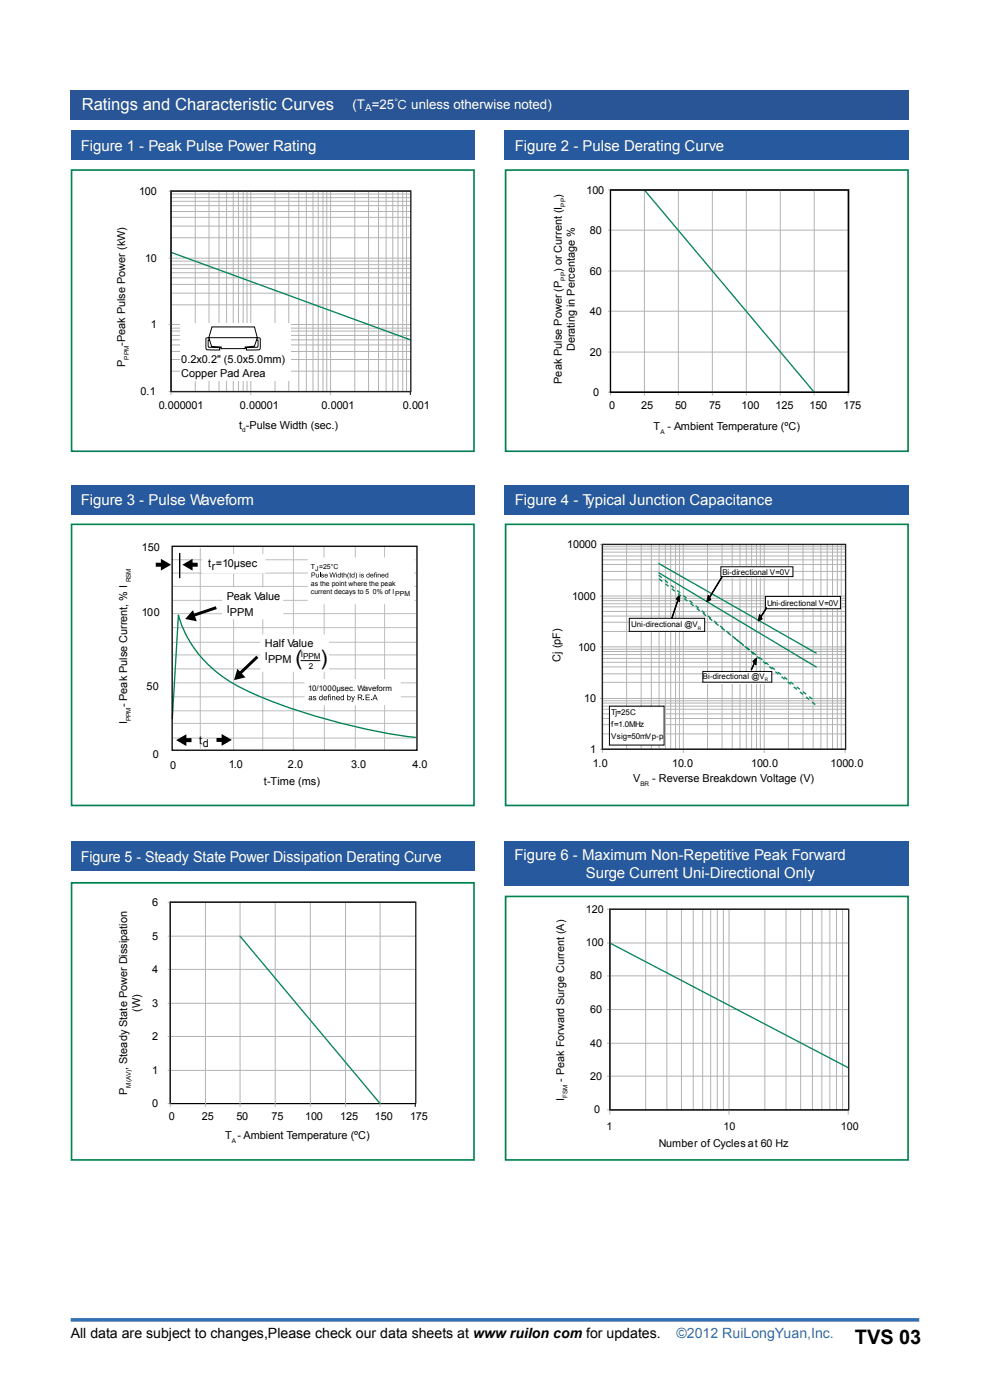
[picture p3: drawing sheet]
<svg xmlns="http://www.w3.org/2000/svg" width="210mm" height="297mm" viewBox="0 0 210 297" stroke-linecap="round" stroke-linejoin="round" font-family="sans-serif">
<path d="M15 280h180" fill="none" stroke="#3071b9" stroke-width=".75" stroke-linecap="butt"/>
<path d="M15 19.2h177.8v6.3h-177.8z" fill="#295496"/>
<g fill="#fff">
<path d="M38.1 73.4h13.5v5.1h-13.5z"/>
<path d="M36.3 40.5h50.7v42.6h-50.7z"/>
</g>
<g fill="none" stroke="#b3b3b5" stroke-width=".21">
<path d="M35.9 40.5h.4M36.3 58.9h50.7M36.3 57.9h50.7M36.3 56.9h50.7M36.3 56.2h50.7M36.3 55.4h50.7M36.3 50.4h50.7M36.3 48h50.7M36.3 46.1h50.7M36.3 44.9h50.7M36.3 43.6h50.7M36.3 42.7h50.7"/>
<path d="M36.3 41.9h50.7M36.3 41.2h50.7M41.4 40.5v42.6M44.3 40.5v42.6M46.5 40.5v42.6M48.1 40.5v42.6M49.5 40.5v42.6M50.6 40.5v42.6M51.6 40.5v42.6M52.4 40.5v42.6M53.2 40.5v43.2M58.3 40.5v42.6"/>
<path d="M61.3 40.5v42.6M63.4 40.5v42.6M65 40.5v42.6M66.4 40.5v42.6M67.5 40.5v42.6M68.5 40.5v42.6M69.3 40.5v42.6M70.1 40.5v43.2M75.3 40.5v42.6M78.2 40.5v42.6M80.3 40.5v42.6M81.9 40.5v42.6"/>
<path d="M83.3 40.5v42.6M84.4 40.5v42.6M85.4 40.5v42.6M86.2 40.5v42.6M87 54.8h-51.1M35.9 68.8h51.1M36.3 78.7h50.7M36.3 76.3h50.7M36.3 74.6h50.7M36.3 73.2h50.7M36.3 72.1h50.7M36.3 71.2h50.7"/>
<path d="M36.3 70.2h50.7M36.3 69.6h50.7M36.3 64.7h50.7M36.3 62.2h50.7M36.3 60.3h50.7M35.9 83.1h.4v.6"/>
</g>
<path d="M87 40.5h-50.7v42.6h50.7v.6" fill="none" stroke="#000" stroke-width=".21"/>
<path d="M87 40.5h-50.7v42.6h50.7" fill="none" stroke="#828280" stroke-width=".21"/>
<path d="M36.3 53.5l50.7 18.6" fill="none" stroke="#00855c" stroke-width=".28"/>
<path d="M36.3 40.5h50.8v42.6h-50.8z" fill="none" stroke="#211f1f" stroke-width=".28"/>
<path d="M38.1 68.6h23.5v12.3h-23.5z" fill="#fff"/>
<path d="M44.4 72.1h-.2l.1 1.6h2.3v.6l-2.3-.1-.5-.1v-2.4l.5-.1 .6 1.9 2 .1v.4h5.1v-.4l2-.1 .6-1.9 .4 .1 .2 .2v1.9l-.2 .4-2.7 .1v-.6h2.3l.1-1.6h-.2M45 69.4h9l.6 2.2h-10.3z" fill="none" stroke="#000" stroke-width=".21"/>
<path d="M15.2 36.1h85.3v59.6h-85.3z" fill="none" stroke="#00834d" stroke-width=".35"/>
<g fill="none" stroke="#bdbdbf" stroke-width=".21">
<path d="M36.3 118.8h51.8M42.5 116.2v42.6M49.5 115.8v43.5M55.8 116.1l-.1 43.1M62.2 115.9v43.3M68.7 115.9l.1 43.3M75.4 115.9v42.9M81.6 115.8v43.2M36.4 121.6h52M36.4 124.4h52.1M36.4 127.4h52M36.6 130.2h51.6"/>
<path d="M36.6 133.1h51.9M36.6 136.3h51.8M36.7 138.9h51.7M36.3 147.8h51.9M36.3 150.8h51.9M36.6 156.6h51.8M36.6 141.9h51.8M36.6 144.9h51.8M36.7 153.5h51.7"/>
</g>
<path d="M43 117.7h13.2v3.8h-13.2z" fill="#fff"/>
<path d="M43 117.7h13.2v3.8h-13.2z" fill="none" stroke="#fff" stroke-width=".28"/>
<path d="M38.1 117.3v5.4" fill="none" stroke="#000" stroke-width=".28"/>
<path d="M47.3 124.7h12.7v6.5h-12.7z" fill="#fff"/>
<path d="M47.3 124.7h12.7v6.5h-12.7z" fill="none" stroke="#fff" stroke-width=".28"/>
<path d="M55.4 134.7h14.2v7.7h-14.2z" fill="#fff"/>
<path d="M55.4 134.7h14.2v7.7h-14.2z" fill="none" stroke="#fff" stroke-width=".28"/>
<path d="M63.7 140.1h4.2" fill="none" stroke="#000" stroke-width=".21"/>
<path d="M65.4 118.4h22.4v9.7h-22.4z" fill="#fff"/>
<path d="M65.4 118.4h22.4v9.7h-22.4z" fill="none" stroke="#fff" stroke-width=".24"/>
<g fill="#000">
<path d="M67 121.7h.1v.6l.2 .1 .2-.1v-.6h.1v.8l-.1-.1a.27 .27 0 0 1-.3 .1 .27 .27 0 0 1-.2-.3zM67.8 121.5h.1v1h-.1zM68.2 121.8l.3-.1 .2 .2-.4-.1v.2a.31 .31 0 0 1 .4 .2 .31 .31 0 0 1-.3 .4 .31 .31 0 0 1-.3-.3l.3 .1 .2-.1-.4-.2zM69.9 121.5h.1l.2 .9 .3-.9h.1l.3 .9 .2-.9h.1l-.3 1h-.1l-.3-.9-.2 .9h-.1zM72.5 121.6l.1-.1v.2h.2l-.2 .6 .2 .2-.3-.1zM72.9 121.5h.1v.3a.27 .27 0 0 1 .3-.1 .27 .27 0 0 1 .2 .3v.5h-.1v-.6l-.2-.1-.2 .1v.6h-.1zM73.9 121.4l.1 .2a1.19 1.19 0 0 0 0 1.2 .92 .92 0 0 1-.1-1.4zM74.2 121.6l.1-.1v.2h.2l-.2 .6 .2 .2-.3-.1zM75.4 121.4a.85 .85 0 0 1 0 1.4 1.21 1.21 0 0 0 0-1.4zM76.6 121.8l.4-.1 .2 .2-.4-.1v.2a.31 .31 0 0 1 .4 .2 .31 .31 0 0 1-.3 .4 .31 .31 0 0 1-.3-.3l.3 .1 .2-.1-.4-.2zM80.1 121.7l.1 .1a.27 .27 0 0 1 .4-.1 .27 .27 0 0 1 .1 .3v.5h-.1v-.6h-.3l-.1 .6h-.1z"/>
<path d="M66.1 121.5h.5a.3 .3 0 0 1 .3 .2 .3 .3 0 0 1-.2 .4h-.5v.4h-.1zM66.2 121.6v.4l.5-.2v-.2z"/>
<path d="M68.9 121.8a.35 .35 0 0 1 .5 0 .35 .35 0 0 1 .1 .4h-.5a.22 .22 0 0 0 .1 .2 .22 .22 0 0 0 .3-.1h.1a.38 .38 0 0 1-.6 .1 .38 .38 0 0 1 0-.6zM69 121.9v.1h.4l-.1-.2z"/>
<path d="M71.3 121.5l.2 .1zM71.3 121.7v.8h.2v-.8z"/>
<path d="M71.7 121.8l.2-.1 .2 .1v-.3h.2v1l-.1-.1a.36 .36 0 0 1-.6-.1 .36 .36 0 0 1 .1-.5zM71.7 122.1a.3 .3 0 0 0 .6 0 .3 .3 0 0 0-.6 0z"/>
<path d="M74.6 121.8l.3-.1 .2 .1v-.3h.1v1l-.1-.1a.36 .36 0 0 1-.5-.1 .36 .36 0 0 1 0-.5zM74.7 122.1a.26 .26 0 0 0 .5 0 .26 .26 0 0 0-.5 0z"/>
<path d="M76.3 121.5l.1 .1zM76.3 121.7v.8h.1v-.8z"/>
<path d="M77.8 121.8l.2-.1 .2 .1v-.3h.2v1l-.1-.1a.36 .36 0 0 1-.6-.1 .36 .36 0 0 1 .1-.5zM77.8 122.1a.3 .3 0 0 0 .6 0 .3 .3 0 0 0-.6 0z"/>
<path d="M78.6 121.8a.35 .35 0 0 1 .5 0 .35 .35 0 0 1 .1 .4h-.5a.22 .22 0 0 0 .1 .2 .22 .22 0 0 0 .3-.1h.1a.38 .38 0 0 1-.6 .1 .38 .38 0 0 1 0-.6zM78.7 121.9v.1h.4l-.1-.2z"/>
<path d="M79.5 121.5h.3l-.2 .1 .1 .2h-.1v.7h-.2v-.7h-.1zM79.8 121.5l.1 .1zM79.8 121.7h.1v.8h-.1z"/>
<path d="M81 121.8a.35 .35 0 0 1 .4 0 .35 .35 0 0 1 .2 .4h-.6a.22 .22 0 0 0 .2 .2 .22 .22 0 0 0 .3-.1h.1a.38 .38 0 0 1-.6 .1 .38 .38 0 0 1 0-.6zM81.1 121.9l-.1 .1h.5l-.2-.2z"/>
<path d="M81.8 121.8l.2-.1 .2 .1v-.3h.2v1l-.2-.1a.36 .36 0 0 1-.5-.1 .36 .36 0 0 1 .1-.5zM81.8 122.1a.26 .26 0 0 0 .5 0 .26 .26 0 0 0-.5 0z"/>
</g>
<path d="M64.7 144.2h20.2v5.3h-20.2z" fill="#fff"/>
<path d="M64.7 144.2h20.2v5.3h-20.2z" fill="none" stroke="#fff" stroke-width=".28"/>
<g fill="#000">
<path d="M34.1 118.5l2.2 1.3-2.2 1.3zM38.7 119.8l2.1-1.3v2.6zM40.9 129.4l.8 2.4-2.4-.5zM37.4 157l2.1-1.2v2.5zM47 155.7l2.2 1.3-2.2 1.2zM50.3 141.9l1.8 1.8-2.5 .6zM66.5 147.8l.3-.1 .2 .1-.1 .1-.3-.1v.2a.35 .35 0 0 1 .5 .2 .35 .35 0 0 1-.2 .4 .35 .35 0 0 1-.5-.2v-.1l.3 .1 .2-.1-.4-.2zM70.4 147.7l.1 .1a.31 .31 0 0 1 .4-.1 .31 .31 0 0 1 .2 .3v.5h-.1v-.6l-.4-.1v.7h-.2zM74.5 147.7h.2l.2 .7 .2-.7h.2l-.6 1.2-.1-.2 .2-.2zM77.1 148.4h.2v.1h-.2zM77.6 147.4h.8v.1h-.7v.4h.7v.1h-.7v.4h.8v.1h-.9zM78.7 148.4h.2v.1h-.2z"/>
<path d="M65.5 147.8h.7l.1 .7-.2-.1a.32 .32 0 0 1-.5 .2 .32 .32 0 0 1-.1-.5 .32 .32 0 0 1 .5-.1h.1a.22 .22 0 0 0-.3-.2 .22 .22 0 0 0-.2 .1h-.1zM65.7 148.2l.1 .2a.18 .18 0 0 0 .2 0 .18 .18 0 0 0 0-.3z"/>
<path d="M67.8 147.8l.2-.1 .3 .1v-.4h.1v1.1l-.1-.1a.41 .41 0 0 1-.6 0 .41 .41 0 0 1 .1-.6zM67.9 147.9a.3 .3 0 0 0-.1 .4 .3 .3 0 0 0 .4 .1v-.5z"/>
<path d="M68.7 147.8a.4 .4 0 0 1 .5-.1 .4 .4 0 0 1 .2 .5h-.6a.25 .25 0 0 0 .1 .2 .25 .25 0 0 0 .3-.1h.2a.44 .44 0 0 1-.7 .2 .44 .44 0 0 1 0-.7zM68.8 147.8v.2h.4l-.1-.2z"/>
<path d="M69.7 147.4h.3l-.2 .1 .1 .3h-.1v.7h-.2v-.7h-.1zM70 147.4h.2v.1h-.2zM70 147.7h.2v.8h-.2z"/>
<path d="M71.4 147.8a.4 .4 0 0 1 .5-.1 .4 .4 0 0 1 .2 .5h-.7a.25 .25 0 0 0 .2 .2 .25 .25 0 0 0 .3-.1h.2a.44 .44 0 0 1-.7 .2 .44 .44 0 0 1 0-.7zM71.5 147.8v.2h.4l-.1-.2z"/>
<path d="M72.3 147.8l.3-.1 .2 .1v-.4h.2v1.1l-.2-.1a.41 .41 0 0 1-.6 0 .41 .41 0 0 1 .1-.6zM72.4 147.9a.3 .3 0 0 0-.1 .4 .3 .3 0 0 0 .5 .1v-.5z"/>
<path d="M73.7 147.4h.1v.4a.4 .4 0 0 1 .6 .3 .4 .4 0 0 1-.6 .3l-.1 .1zM73.9 147.9a.3 .3 0 0 0-.1 .4 .3 .3 0 0 0 .4 .1v-.5z"/>
<path d="M75.9 147.4h.5a.33 .33 0 0 1 .4 .2 .33 .33 0 0 1-.3 .4l.4 .5h-.2l-.5-.5h-.1v.5h-.2zM76.1 147.5v.4h.3a.21 .21 0 0 0 .3-.2 .21 .21 0 0 0-.3-.2z"/>
<path d="M79.5 147.4h.1l.5 1.1h-.2l-.1-.3h-.5l-.1 .3h-.2zM79.5 147.5l-.2 .6h.4z"/>
</g>
<path d="M33 119.8h1.4M40.5 119.8h1.4M39.2 157h1.4M45.9 157h1.4" fill="none" stroke="#000" stroke-width=".85" stroke-linecap="butt"/>
<path d="M45.9 128.9l-4.8 1.6M54.6 139.3l-3.6 3.5" fill="none" stroke="#000" stroke-width=".63" stroke-linecap="butt"/>
<path d="M36.5 152.6l1.4-22.2a23.8 23.8 0 0 0 11.8 14.7 107.3 107.3 0 0 0 26.3 9.2l5.9 1.2 6.3 .9" fill="none" stroke="#00834d" stroke-width=".28"/>
<path d="M36.5 115.9h51.9v43.3h-51.9z" fill="none" stroke="#030503" stroke-width=".28"/>
<path d="M15.2 111.2h85.3v59.7h-85.3z" fill="none" stroke="#00834d" stroke-width=".35"/>
<path d="M129.5 40.3h50.4v42.9h-50.4z" fill="#fff"/>
<g fill="none" stroke="#b5b3b3" stroke-width=".21">
<path d="M129.1 40.3h.4M136.7 40.3v43.5M143.9 40.3v43.5M151.1 40.3v43.5M158.3 40.3v43.5M165.5 40.3v43.5M172.7 40.3v43.5M179.9 57.5h-50.8M179.9 48.8h-50.8M179.9 74.7h-50.8M179.9 66h-50.8M129.1 83.2h.4v.6"/>
<path d="M179.9 83.2v.6"/>
</g>
<path d="M129.5 40.3h50.4v42.9h-50.4zM179.3 115.5h-51.5v43.5h51.5" fill="none" stroke="#000" stroke-width=".21"/>
<path d="M129.5 40.3h50.4v42.9h-50.4zM179.3 115.5h-51.5v43.5h51.5" fill="none" stroke="#828280" stroke-width=".21"/>
<path d="M136.7 40.3l36 42.9M139.8 119.6l33.3 18.9M139.8 121.5l33.3 20" fill="none" stroke="#00855c" stroke-width=".28"/>
<path d="M129.5 40.3h50.5v42.9h-50.5z" fill="none" stroke="#000" stroke-width=".28"/>
<path d="M107.3 36.1h85.3v59.6h-85.3z" fill="none" stroke="#00834d" stroke-width=".35"/>
<g fill="none" stroke="#b3b3b5" stroke-width=".21">
<path d="M127.4 115.5h.4M127.8 119.7h51.5M127.8 118.8h51.5M127.8 118h51.5M127.8 117.1h51.5M127.8 116.5h51.5M127.8 116h51.5M132.9 115.5v43.5M136 115.5v43.5M138.2 115.5v43.5M139.8 115.5v43.5M141.1 115.5v43.5"/>
<path d="M142.3 115.5v43.5M143.3 115.5v43.5M144.1 115.5v43.5M144.9 115.5v44.1M150.1 115.5v43.5M153.2 115.5v43.5M155.3 115.5v43.5M157 115.5v43.5M158.3 115.5v43.5M159.4 115.5v43.5M160.5 115.5v43.5M161.3 115.5v43.5"/>
<path d="M162.1 115.5v44.1M167.2 115.5v43.5M170.3 115.5v43.5M172.5 115.5v43.5M174.1 115.5v43.5M175.5 115.5v43.5M176.6 115.5v43.5M177.6 115.5v43.5M178.4 115.5v43.5M127.8 139.7h51.5M127.8 138.9h51.5M127.8 138.2h51.5"/>
<path d="M127.8 137.7h51.5M127.8 134h51.5M127.8 132h51.5M127.8 130.7h51.5M127.8 129.7h51.5M127.8 128.7h51.5M127.8 128.1h51.5M127.8 127.4h51.5M127.8 126.9h51.5M127.8 123h51.5M127.8 121.2h51.5M179.3 137.2h-51.9"/>
<path d="M179.3 126.4h-51.9M127.4 159h.4v.6M127.8 155.7h51.5M127.8 153.7h51.5M127.8 152.4h51.5M127.8 151.4h51.5M127.8 150.5h51.5M127.8 149.8h51.5M127.8 149.2h51.5M127.8 148.7h51.5M127.8 144.7h51.5M127.8 142.9h51.5"/>
<path d="M127.8 141.5h51.5M127.8 140.5h51.5M179.3 148.2h-51.9M179.3 159v.6"/>
</g>
<g fill="#00855c">
<path d="M156.4 135.6l.4 .3-.1 .4-.5-.4z"/>
<path d="M157.5 136.6l.3 .1-.1 .4-.3-.2z"/>
<path d="M158.6 137.4l.3 .3-.1 .3-.3-.3z"/>
<path d="M159.5 138.4l.4 .1v.4l-.4-.2z"/>
</g>
<path d="M127.8 115.5h51.6v43.5h-51.6z" fill="none" stroke="#211f1f" stroke-width=".28"/>
<path d="M129.3 150h11.7v8.1h-11.7z" fill="#fff"/>
<path d="M129.3 149.8h11.6v8.3h-11.6z" fill="none" stroke="#000" stroke-width=".21"/>
<path d="M162.4 126.5h15.9v2.6h-15.9z" fill="#fff" stroke="#000" stroke-width=".21"/>
<path d="M162.5 128.9l.1 .1-1.5 2.5zM161.1 130.4l.6 .9-.9 .5z" fill="#000"/>
<path d="M161.1 130.4l.6 .9-.9 .5zM162.5 128.9l.1 .1-1.5 2.5z" fill="none" stroke="#000" stroke-width=".21"/>
<path d="M152.9 120.2h15.2v2.4h-15.2z" fill="#fff"/>
<path d="M150.2 126.3l.6 .9-.9 .5zM152.9 120.2h15.3v2.1h-15.3zM153.1 122.4l.1 .1-3 4.9z" fill="none" stroke="#000" stroke-width=".21"/>
<path d="M153.1 122.4l.1 .1-3 4.9zM150.2 126.3l.6 .9-.9 .5z" fill="#000"/>
<path d="M133.5 131.1h16v2.8h-16z" fill="#fff"/>
<path d="M133.5 131.2h16v2.7h-16zM144 126.6l-1.5 4.6zM144.2 126.2v1.5l-.8-.7z" fill="none" stroke="#000" stroke-width=".21"/>
<path d="M144 126.6l-1.5 4.6zM144.2 126.2v1.5l-.8-.7z" fill="#000"/>
<path d="M149.1 142.5h14.5v2.5h-14.5z" fill="#fff"/>
<path d="M160.3 140l-.9 2.1zM149.1 142.4h14.6v2.3h-14.6zM159.7 140.3l.8-.7-.1 1.4zM36.1 191.4v42.7h52M36.1 191.4h52M88.1 234.1v.6" fill="none" stroke="#000" stroke-width=".21"/>
<path d="M160.3 140l-.9 2.1zM159.7 140.3l.8-.7-.1 1.4z" fill="#000"/>
<path d="M139.7 122l33.2 27.5M139.8 122.8l32.5 25.5" fill="none" stroke="#00855c" stroke-width=".28" stroke-dasharray=".8 .8" stroke-linecap="butt"/>
<path d="M107.3 111.2h85.3v59.7h-85.3zM15.2 187.3h85.3v58.8h-85.3z" fill="none" stroke="#00834d" stroke-width=".35"/>
<g fill="none" stroke="#b3b3b5" stroke-width=".21">
<path d="M35.7 198.6h52.4M35.7 191.4h.4M43.6 191.4v43.3M50.9 191.4v43.3M58.4 191.4v43.3M65.8 191.4v43.3M73.3 191.4v43.3M80.6 191.4v43.3M35.7 219.9h52.4M35.7 212.8h52.4M35.7 205.6h52.4M35.7 227.1h52.4"/>
<path d="M35.7 234.1h.4v.6"/>
</g>
<path d="M50.9 198.6l29.7 35.5" fill="none" stroke="#00855c" stroke-width=".28"/>
<path d="M36.1 234.1v-42.7h52.1v42.7" fill="none" stroke="#211f1f" stroke-width=".28"/>
<g fill="#26599e">
<path d="M15 27.7h85.6v6.3h-85.6z"/>
<path d="M107.1 27.7h85.7v6.3h-85.7z"/>
<path d="M15 102.8h85.6v6.4h-85.6z"/>
<path d="M107.1 102.8h85.7v6.4h-85.7z"/>
<path d="M15 178.5h85.6v6.4h-85.6z"/>
</g>
<g fill="none" stroke="#b3b3b5" stroke-width=".21">
<path d="M128.9 192.9h.5M137 192.9v42.5M141.5 192.9v42.5M144.6 192.9v42.5M147.1 192.9v42.5M149.1 192.9v42.5M150.7 192.9v42.5M152.1 192.9v42.5M153.4 192.9v42.5M154.6 192.9v43.4M162.2 192.9v42.5M166.7 192.9v42.5"/>
<path d="M169.8 192.9v42.5M172.3 192.9v42.5M174.3 192.9v42.5M176 192.9v42.5M177.4 192.9v42.5M178.7 192.9v42.5M128.9 214.2h51M128.9 207h51M128.9 200.1h51M128.9 228.3h51M128.9 221.3h51M128.9 235.4h.5v.9"/>
<path d="M179.9 235.4v.9"/>
</g>
<path d="M179.9 192.9h-50.5v42.5h50.5" fill="none" stroke="#000" stroke-width=".21"/>
<path d="M179.9 192.9h-50.5v42.5h50.5" fill="none" stroke="#828280" stroke-width=".21"/>
<path d="M129.4 200.1l50.5 26.4" fill="none" stroke="#00855c" stroke-width=".28"/>
<path d="M129.4 192.9h50.6v42.5h-50.6z" fill="none" stroke="#211f1f" stroke-width=".28"/>
<path d="M107.3 190.2h85.3v55.9h-85.3z" fill="none" stroke="#00834d" stroke-width=".35"/>
<path d="M107 178.5h85.8v9.5h-85.8z" fill="#26599e"/>
<g font-size="4.5">
<text x="62.7" y="141.1">(</text>
<text x="68" y="141.1">)</text>
</g>
<text font-size="4.2" x="181.3" y="285.1">TVS 03</text>
<text font-size="3.5" fill="#fff" x="17.3" y="23.3">Ratings and Characteristic Curves</text>
<g font-size="3.2" fill="#fff">
<text x="17.1" y="32">Figure 1 - Peak Pulse Power Rating</text>
<text x="109.2" y="32">Figure 2 - Pulse Derating Curve</text>
<text x="17.1" y="107.1">Figure 3 - Pulse Waveform</text>
<text x="109.2" y="107.1">Figure 4 - Typical Junction Capacitance</text>
<text x="17.1" y="182.8">Figure 5 - Steady State Power Dissipation Derating Curve</text>
<text x="109.1" y="182.5">Figure 6 - Maximum Non-Repetitive Peak Forward</text>
<text x="124.3" y="186.4">Surge Current Uni-Directional Only</text>
</g>
<text font-size="3" x="15" y="283.8">All data are subject to changes,Please check our data sheets at www ruilon com for updates.</text>
<text font-size="3" fill="#3071b9" x="143.5" y="283.8">©2012 RuiLongYuan,Inc.</text>
<text font-size="2.8" fill="#fff" x="74.8" y="23">(T =25℃ unless otherwise noted)</text>
<g font-size="2.3">
<text x="29.5" y="41.3">100</text>
<text x="124.4" y="41.1">100</text>
<text x="119.2" y="42" transform="rotate(-90 119.2 42)">)</text>
<text x="125.1" y="49.6">80</text>
<text x="30.8" y="55.6">10</text>
<text x="119.2" y="57.7" transform="rotate(-90 119.2 57.7)">) or Current (I</text>
<text x="125.1" y="58.2">60</text>
<text x="32" y="69.6">1</text>
<text x="125.1" y="66.8">40</text>
<text x="26.5" y="73.4" transform="rotate(-90 26.5 73.4)">-Peak Pulse Power (kW)</text>
<text x="26.5" y="77.8" transform="rotate(-90 26.5 77.8)">P</text>
<text x="38.5" y="77.1">0.2x0.2&quot; (5.0x5.0mm)</text>
<text x="121.9" y="74.5" transform="rotate(-90 121.9 74.5)">Derating in Percentage %</text>
<text x="125.1" y="75.4">20</text>
<text x="29.8" y="83.9">0.1</text>
<text x="38.5" y="79.9">Copper Pad Area</text>
<text x="119.2" y="81.4" transform="rotate(-90 119.2 81.4)">Peak Pulse Power (P</text>
<text x="125.8" y="84">0</text>
<text x="33.7" y="86.8">0.000001</text>
<text x="50.9" y="86.8">0.00001</text>
<text x="68.2" y="86.8">0.0001</text>
<text x="85.5" y="86.8">0.001</text>
<text x="129.2" y="86.8">0</text>
<text x="136" y="86.8">25</text>
<text x="143.2" y="86.8">50</text>
<text x="150.4" y="86.8">75</text>
<text x="157.3" y="86.8">100</text>
<text x="164.5" y="86.8">125</text>
<text x="171.7" y="86.8">150</text>
<text x="178.9" y="86.8">175</text>
<text x="50.7" y="90.9">t -Pulse Width (sec.)</text>
<text x="138.7" y="91.2">T - Ambient Temperature (ºC)</text>
<text x="30.1" y="116.9">150</text>
<text x="120.3" y="116.3">10000</text>
<text x="44.1" y="120.3">tr=10µsec</text>
<text x="30.1" y="130.6">100</text>
<text x="48.1" y="127.3">P</text>
<text x="48.1" y="130.1">IPPM</text>
<text x="49.6" y="127.3">eak Value</text>
<text x="121.3" y="127.3">1000</text>
<text x="56.2" y="137.2">Half Value</text>
<text x="56.2" y="140">IPPM</text>
<text x="118.9" y="140.4" transform="rotate(-90 118.9 140.4)">Cj (pF)</text>
<text x="122.6" y="138.1">100</text>
<text x="31.1" y="146.3">50</text>
<text x="123.9" y="149">10</text>
<text x="27" y="153.6" transform="rotate(-90 27 153.6)">I</text>
<text x="27" y="150" transform="rotate(-90 27 150)">- Peak Pulse Current, % I</text>
<text x="32.4" y="160.8">0</text>
<text x="42.3" y="157.8">t</text>
<text x="43" y="158.4">d</text>
<text x="125.2" y="159.8">1</text>
<text x="36.1" y="163.2">0</text>
<text x="48.5" y="162.9">1.0</text>
<text x="56" y="166.5">t-Time (ms)</text>
<text x="61.1" y="162.9">2.0</text>
<text x="74.5" y="162.9">3.0</text>
<text x="87.5" y="162.9">4.0</text>
<text x="125.7" y="162.6">1.0</text>
<text x="134.3" y="165.9">V</text>
<text x="138.4" y="165.9">- Reverse Breakdown Voltage (V)</text>
<text x="142.6" y="162.6">10.0</text>
<text x="159.3" y="162.6">100.0</text>
<text x="176.2" y="162.6">1000.0</text>
<text x="32.3" y="192.2">6</text>
<text x="124.3" y="193.6">120</text>
<text x="32.3" y="199.4">5</text>
<text x="124.3" y="200.8">100</text>
<text x="32.3" y="206.4">4</text>
<text x="125.2" y="207.7">80</text>
<text x="29.7" y="214.6" transform="rotate(-90 29.7 214.6)">(W)</text>
<text x="32.3" y="213.6">3</text>
<text x="125.2" y="214.9">60</text>
<text x="32.3" y="220.6">2</text>
<text x="27" y="227" transform="rotate(-90 27 227)">, Steady State Power Dissipation</text>
<text x="32.3" y="227.8">1</text>
<text x="125.2" y="222">40</text>
<text x="27" y="232.3" transform="rotate(-90 27 232.3)">P</text>
<text x="119.6" y="233.5" transform="rotate(-90 119.6 233.5)">I</text>
<text x="119.6" y="229.4" transform="rotate(-90 119.6 229.4)">- Peak Forward Surge Current (A)</text>
<text x="125.2" y="229">20</text>
<text x="32.3" y="234.9">0</text>
<text x="35.8" y="237.7">0</text>
<text x="42.8" y="237.7">25</text>
<text x="50.1" y="237.7">50</text>
<text x="57.6" y="237.7">75</text>
<text x="64.7" y="237.7">100</text>
<text x="72.2" y="237.7">125</text>
<text x="79.5" y="237.7">150</text>
<text x="87" y="237.7">175</text>
<text x="126.1" y="236.2">0</text>
<text x="128.7" y="239.7">1</text>
<text x="153.5" y="239.7">10</text>
<text x="178.4" y="239.7">100</text>
<text x="47.8" y="241.7">T - Ambient Temperature (ºC)</text>
<text x="139.7" y="243.4">Number of Cycles at 60 Hz</text>
</g>
<text font-size="2.1" fill="#fff" x="77.4" y="23.5">A</text>
<g font-size="1.7">
<text x="153.3" y="122">Bi-dir</text>
<text x="157.1" y="122">ecti</text>
<text x="159.7" y="122">ona</text>
<text x="162.5" y="122">l V=0V</text>
<text x="162.7" y="128.6">Uni-directiona</text>
<text x="172.9" y="128.6">l V=</text>
<text x="175.8" y="128.6">0V</text>
<text x="133.9" y="133">Uni-directional @V</text>
<text x="63.8" y="139.3">IPPM</text>
<text x="65.5" y="141.9">2</text>
<text x="149.1" y="144">Bi-directional @V</text>
<text x="65.4" y="146.5">10/1000µsec.</text>
<text x="75.8" y="146.5">Wavefor</text>
<text x="81.8" y="146.5">m</text>
<text x="129.6" y="154.2">f=1.0MHz</text>
<text x="129.6" y="151.8">Tj=25C</text>
<text x="129.6" y="156.7">Vsig</text>
<text x="133" y="156.7">=50mVp-p</text>
</g>
<g font-size="1.5">
<text x="66" y="120.7">TJ=25°C</text>
<text x="66" y="124.3">as the point where the peak</text>
<text x="66" y="126">current decays to 5</text>
<text x="79.1" y="126">0% of IPPM</text>
</g>
<g font-size="1.4">
<text x="119.9" y="43.8" transform="rotate(-90 119.9 43.8)">PP</text>
<text x="119.9" y="59.5" transform="rotate(-90 119.9 59.5)">PP</text>
<text x="27.3" y="76.3" transform="rotate(-90 27.3 76.3)">PPM</text>
<text x="51.4" y="91.7">d</text>
<text x="140.1" y="92">A</text>
<text x="27.7" y="123.6" transform="rotate(-90 27.7 123.6)">RSM</text>
<text x="27.7" y="153" transform="rotate(-90 27.7 153)">PPM</text>
<text x="135.8" y="166.7">BR</text>
<text x="27.7" y="230.7" transform="rotate(-90 27.7 230.7)">M(AV)</text>
<text x="49.2" y="242.4">A</text>
</g>
<text font-size="1.3" x="120.4" y="232.9" transform="rotate(-90 120.4 232.9)">FSM</text>
<g font-size="1">
<text x="148" y="133.6">R</text>
<text x="162.2" y="144.6">R</text>
</g>
</svg>
